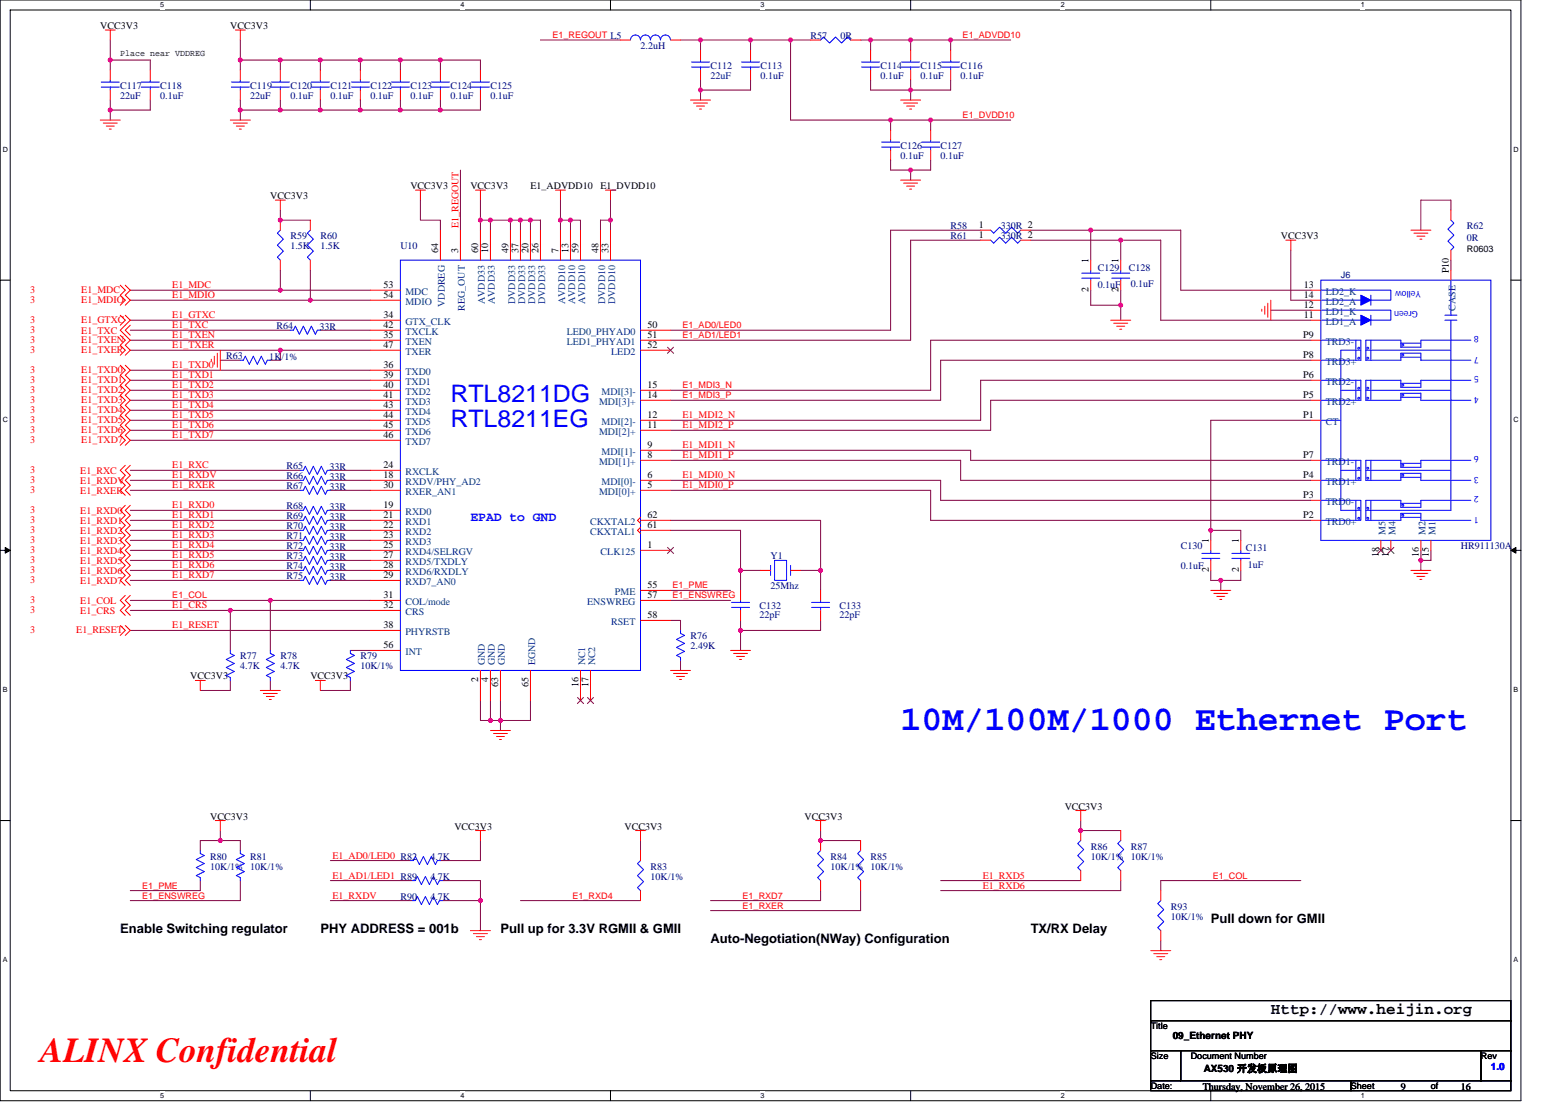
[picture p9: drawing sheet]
<svg xmlns="http://www.w3.org/2000/svg" width="297mm" height="210mm" viewBox="0 0 297 210" stroke-linecap="round" stroke-linejoin="round" font-family="sans-serif">
<path d="M0 0h289.6v209.5h-289.6zM1.9 1.9h285.8v205.7h-285.8z" fill="none" stroke="#000" stroke-width=".19"/>
<g fill="#fff">
<path d="M30.5 .2h.8v1.5h-.8z"/>
<path d="M30.5 207.8h.8v1.6h-.8z"/>
</g>
<path d="M59.1 0v1.9M59.1 207.6v1.9" fill="none" stroke="#000" stroke-width=".19"/>
<g fill="#fff">
<path d="M87.7 .2h.7v1.5h-.7z"/>
<path d="M87.7 207.8h.7v1.6h-.7z"/>
</g>
<path d="M116.2 0v1.9M116.2 207.6v1.9" fill="none" stroke="#000" stroke-width=".19"/>
<g fill="#fff">
<path d="M144.8 .2h.8v1.5h-.8z"/>
<path d="M144.8 207.8h.8v1.6h-.8z"/>
</g>
<path d="M173.4 0v1.9M173.4 207.6v1.9" fill="none" stroke="#000" stroke-width=".19"/>
<g fill="#fff">
<path d="M202 .2h.7v1.5h-.7z"/>
<path d="M202 207.8h.7v1.6h-.7z"/>
</g>
<path d="M230.5 0v1.9M230.5 207.6v1.9" fill="none" stroke="#000" stroke-width=".19"/>
<g fill="#fff">
<path d="M259.1 .2h.8v1.5h-.8z"/>
<path d="M259.1 207.8h.8v1.6h-.8z"/>
<path d="M.5 27.6h1v1.5h-1z"/>
<path d="M288.2 27.6h1v1.5h-1z"/>
<path d="M.5 79.1h1v1.5h-1z"/>
<path d="M288.2 79.1h1v1.5h-1z"/>
</g>
<path d="M0 53.3h1.9M287.7 53.3h1.9" fill="none" stroke="#000" stroke-width=".19"/>
<g fill="#fff">
<path d="M.5 130.5h.9v1.5h-.9z"/>
<path d="M288.2 130.5h.9v1.5h-.9z"/>
</g>
<path d="M0 104.8h1.9M287.7 104.8h1.9" fill="none" stroke="#000" stroke-width=".19"/>
<path d="M1 104.2l.9 .6-.9 .5zM287.7 104.8l.9-.6v1.1z" fill="#000" stroke="#000" stroke-width=".19"/>
<g fill="#fff">
<path d="M.5 181.9h.9v1.6h-.9z"/>
<path d="M288.2 181.9h.9v1.6h-.9z"/>
</g>
<path d="M0 156.2h1.9M287.7 156.2h1.9M219.1 190.5h68.6v3.8h-68.6zM219.1 194.3h68.6v5.7h-68.6zM219.1 200h5.7v5.7h-5.7zM219.1 205.7h38.1v1.9h-38.1zM224.8 200h57.2v5.7h-57.2zM257.2 205.7h30.5v1.9h-30.5zM282 200h5.7v5.7h-5.7z" fill="none" stroke="#000" stroke-width=".19"/>
<g fill="none" stroke="#800040" stroke-width=".19">
<path d="M21 11.4h7.6v1.9M21 19.1v1.9M21 7.6v3.8M21 11.4v1.9M28.6 19.1v1.9h-7.6M45.8 7.6v3.8M45.8 11.4v1.9M45.8 19.1v1.9M45.8 11.4h7.6M53.4 11.4h7.6M53.4 11.4v1.9M53.4 19.1v1.9"/>
<path d="M61 19.1v1.9M61 11.4v1.9M61 11.4h7.6M68.6 11.4v1.9M68.6 19.1v1.9M68.6 11.4h7.6M76.2 11.4h7.7M76.2 11.4v1.9M76.2 19.1v1.9M83.9 19v2M83.9 11.4v1.9M83.9 11.4h7.6v1.9"/>
<path d="M91.5 19.1v1.9h-7.6M102.9 7.6h15.2M129.6 7.6h3.8M133.4 7.6h9.5M133.4 15.2v1.9M133.4 7.6v1.9M133.4 17.1v2M142.9 15.2v1.9h-9.5M142.9 7.6v1.9M142.9 7.6h7.6M150.5 7.6v15.3h19.1M150.5 7.6h3.8"/>
<path d="M163.9 7.6h1.9M165.8 7.6v1.9M165.8 7.6h7.6M165.8 15.2v1.9h7.6M173.4 7.6h7.6M173.4 15.2v1.9M173.4 7.6v1.9M173.4 17.1v1.9M181 15.2v1.9h-7.6M181 7.6v1.9M181 7.6h11.4M21 21v1.9"/>
<path d="M45.8 21v1.9M45.8 21h7.6M53.4 21h7.6M61 21h7.6M68.6 21h7.6M76.2 21h7.7M80 38.1v3.8h3.9v1.9M87.7 32.4v11.4M91.5 38.1v3.8h1.9M106.7 38.1v3.8M116.2 38.1v3.8M169.6 22.9h7.6"/>
<path d="M169.6 22.9v1.9M169.6 30.5v1.9h3.8M173.4 32.4v1.9M177.2 22.9v1.9M177.2 22.9h15.2M177.2 30.5v1.9h-3.8M24.8 57.1h34.3M24.8 55.2h28.6M53.4 55.2h17.1M53.4 51.4v3.8M53.4 40v1.9h5.7M59.1 57.1h11.4"/>
<path d="M59.1 51.4v5.7M91.5 41.9v1.9M93.4 41.9h3.8v1.9M93.4 41.9v1.9M97.2 41.9h1.9v1.9M99.1 41.9h3.8v1.9M101 41.9v1.9M106.7 41.9v1.9M106.7 41.9h1.9v1.9M108.6 41.9h1.9v1.9M116.2 41.9v1.9M116.2 41.9h-1.9v1.9"/>
<path d="M186.7 45.7h-13.3v19.1h-45.7M186.7 43.8h-17.1v19.1h-41.9M196.3 45.7h17.1M196.3 43.8h11.4M207.7 43.8h17.1v11.4h24.8M207.7 55.2v2.9h5.7M207.7 43.8v5.7M213.4 55.2v2.9M213.4 45.7v3.8M213.4 45.7h7.6v15.3h28.6M213.4 58.1v2.9M242 59.1h7.6"/>
<path d="M245.8 47.6v9.5h3.8M276.3 40v-1.9h-5.8v5.7M276.3 49.5v1.9M24.8 61h45.7M24.8 64.8h45.7M24.8 70.5h45.7M24.8 72.4h45.7M24.8 76.2h45.7M24.8 74.3h45.7M24.8 78.1h45.7M24.8 62.9h30.5M24.8 66.7h28.6v1.9h-1.9"/>
<path d="M41.9 68.6h3.9M53.4 66.7h17.1M61 62.9h9.5M249.6 64.8h-72.4v9.5h-49.5M249.6 68.6h-70.5v7.6h-51.4M249.6 72.4h-62.9v7.6h-59M249.6 76.2h-61v5.7h-60.9M24.8 99.1h32.4M24.8 97.2h32.4M24.8 91.4h32.4M24.8 89.5h32.4M24.8 93.3h32.4"/>
<path d="M24.8 80h45.7M24.8 83.8h45.7M24.8 81.9h45.7M62.9 99.1h7.6M62.9 97.2h7.6M62.9 89.5h7.6M62.9 91.4h7.6M62.9 93.3h7.6M127.7 93.3h49.5v5.8h72.4M127.7 87.6h55.2v3.8h66.7M127.7 91.4h51.4v3.8h70.5M127.7 99.1h28.5v9.5"/>
<path d="M127.7 85.7h57.1v1.9h64.8M249.6 80h-19.1v21M24.8 102.9h32.4M24.8 101h32.4M24.8 106.7h32.4M24.8 110.5h32.4M24.8 108.6h32.4M24.8 104.8h32.4M24.8 114.3h26.7v9.5M24.8 116.2h19.1v7.6M43.9 116.2h26.6M51.5 114.3h19"/>
<path d="M62.9 102.9h7.6M62.9 101h7.6M62.9 110.5h7.6M62.9 108.6h7.6M62.9 106.7h7.6M62.9 104.8h7.6M127.7 101h13.3v7.6M127.7 114.3h11.4M127.7 112.4h11.4M127.7 118.1h1.9v1.9M141 108.6v3.8M141 118.1v1.9"/>
<path d="M141 108.6h3.8M152.4 108.6h3.8M156.2 108.6v3.8M156.2 118.1v1.9h-15.2M230.5 101v1.9M230.5 108.6v1.9h1.9M230.5 101h5.8v1.9M232.4 110.5v1.9M236.3 108.6v1.9h-3.9M270.5 106.7v1.9M270.5 104.8v1.9M272.5 104.8v1.9h-2"/>
<path d="M24.8 120h45.7M43.9 129.5v1.9h-5.8M51.5 129.5v1.9M66.7 129.5v1.9h-5.7M66.7 123.8h3.8M91.5 133.3v3.9h1.9M93.4 133.3v3.9M95.3 133.3v5.8M101 133.3v3.9h-7.6M129.6 125.7v1.9M141 120v3.8M41.9 158.1v1.9"/>
<path d="M156.2 158.1v1.9h7.7M205.8 156.2v1.9h7.6M38.1 167.6v1.9h-13.3M41.9 160h3.9v1.9M41.9 160h-3.8v1.9M45.8 167.6v3.8h-21M62.9 163.8h15.2M62.9 167.6h15.6M62.9 171.4h15.6M84.2 167.6h7.3v3.8M84.2 171.4h7.3M91.5 171.5v5.7"/>
<path d="M91.5 160v3.8h-7.6M99.1 171.4h22.9M122 160v1.9M156.2 169.5v1.9h-20.9M163.9 169.5v3.9h-28.6M179.1 167.6h26.7M213.4 167.6v1.9h-34.3M221 179.1v1.9M247.7 167.6h-26.7v1.9"/>
</g>
<g fill="#f0f" stroke="#f0f" stroke-width=".19">
<circle cx="53.4" cy="55.2" r=".38"/>
<circle cx="59.1" cy="57.1" r=".38"/>
<circle cx="53.4" cy="41.9" r=".38"/>
<circle cx="53.4" cy="66.7" r=".38"/>
<circle cx="91.5" cy="171.4" r=".38"/>
<circle cx="51.5" cy="114.3" r=".38"/>
<circle cx="43.8" cy="116.2" r=".38"/>
<circle cx="156.2" cy="108.6" r=".38"/>
<circle cx="141" cy="108.6" r=".38"/>
<circle cx="141" cy="120" r=".38"/>
<circle cx="41.9" cy="160" r=".38"/>
<circle cx="232.4" cy="110.5" r=".38"/>
<circle cx="207.7" cy="43.8" r=".38"/>
<circle cx="213.4" cy="58.1" r=".38"/>
<circle cx="213.4" cy="45.7" r=".38"/>
<circle cx="270.5" cy="106.7" r=".38"/>
<circle cx="230.5" cy="101" r=".38"/>
<circle cx="156.2" cy="160" r=".38"/>
<circle cx="205.8" cy="158.1" r=".38"/>
<circle cx="142.9" cy="7.6" r=".38"/>
<circle cx="133.4" cy="7.6" r=".38"/>
<circle cx="177.2" cy="22.8" r=".38"/>
<circle cx="150.5" cy="7.6" r=".38"/>
<circle cx="133.4" cy="17.1" r=".38"/>
<circle cx="173.4" cy="32.4" r=".38"/>
<circle cx="169.6" cy="22.8" r=".38"/>
<circle cx="173.4" cy="7.6" r=".38"/>
<circle cx="181" cy="7.6" r=".38"/>
<circle cx="165.8" cy="7.6" r=".38"/>
<circle cx="173.4" cy="17.1" r=".38"/>
<circle cx="68.6" cy="11.4" r=".38"/>
<circle cx="68.6" cy="20.9" r=".38"/>
<circle cx="61" cy="20.9" r=".38"/>
<circle cx="21" cy="20.9" r=".38"/>
<circle cx="53.4" cy="20.9" r=".38"/>
<circle cx="45.7" cy="20.9" r=".38"/>
<circle cx="53.4" cy="11.4" r=".38"/>
<circle cx="45.7" cy="11.4" r=".38"/>
<circle cx="21" cy="11.4" r=".38"/>
<circle cx="83.8" cy="20.9" r=".38"/>
<circle cx="76.2" cy="20.9" r=".38"/>
<circle cx="83.8" cy="11.4" r=".38"/>
<circle cx="91.5" cy="41.9" r=".38"/>
<circle cx="93.4" cy="41.9" r=".38"/>
<circle cx="99.1" cy="41.9" r=".38"/>
<circle cx="97.2" cy="41.9" r=".38"/>
<circle cx="101" cy="41.9" r=".38"/>
<circle cx="106.7" cy="41.9" r=".38"/>
<circle cx="108.6" cy="41.9" r=".38"/>
<circle cx="116.2" cy="41.9" r=".38"/>
<circle cx="76.2" cy="11.4" r=".38"/>
<circle cx="61" cy="11.4" r=".38"/>
<circle cx="93.4" cy="137.1" r=".38"/>
<circle cx="95.3" cy="137.1" r=".38"/>
</g>
<g fill="none" stroke="#f00" stroke-width=".19">
<path d="M20 5.7h1.9M21 5.7v1.9M21 13.3v1.9M21 17.1v2M28.6 13.3v1.9M28.6 17.1v2M44.8 5.7h1.9M45.8 5.7v1.9M45.8 13.3v1.9M45.8 17.1v2M53.4 13.3v1.9M53.4 17.1v2"/>
<path d="M61 13.3v1.9M61 17.1v2M68.6 13.3v1.9M68.6 17.1v2M76.2 13.3v1.9M76.2 17.1v2M83.9 13.3v1.9M83.9 17.1v2M91.5 13.3v1.9M91.5 17.1v2M118.1 7.6h2M127.7 7.6h1.9"/>
<path d="M131.5 19h3.8M132.1 19.6h2.6M133.4 9.5v1.9M133.4 13.3v1.9M142.9 9.5v1.9M142.9 13.3v1.9M154.3 7.6h1.9M162 7.6h1.9M165.8 9.5v1.9M165.8 13.3v1.9M171.5 19h3.8M172.1 19.6h2.6"/>
<path d="M173.4 9.5v1.9M173.4 13.3v1.9M181 9.5v1.9M181 13.3v1.9M19.1 22.9h3.8M19.7 23.4h2.6M20.2 24h1.6M20.8 24.6h.4M43.9 22.9h3.8M44.4 23.4h2.7M45 24h1.5M45.6 24.6h.3"/>
<path d="M52.4 38.1h1.9M53.4 38.1v1.9M79.1 36.2h1.9M80 36.2v1.9M90.5 36.2h1.9M91.5 36.2v1.9M105.8 36.2h1.9M106.7 36.2v1.9M115.3 36.2h1.9M116.2 36.2v1.9M132.6 20.2h1.6M133.2 20.8h.4"/>
<path d="M169.6 24.8v1.9M169.6 28.6v1.9M171.5 34.3h3.8M172.1 34.9h2.6M172.6 20.2h1.6M172.6 35.4h1.6M173.2 20.8h.4M173.2 36h.4M177.2 24.8v1.9M177.2 28.6v1.9M22.9 54.3l1 .9-1 1 1 .9-1 1M23.9 54.3l.9 .9-.9 1 .9 .9-.9 1"/>
<path d="M53.4 49.5v1.9M53.4 41.9v1.9M59.1 49.5v1.9M59.1 41.9v1.9M70.5 55.2h5.7M70.5 57.1h5.7M83.9 43.8v5.7M87.7 43.8v5.7M91.5 43.8v5.7M93.4 43.8v5.7M97.2 43.8v5.7M99.1 43.8v5.7"/>
<path d="M101 43.8v5.7M102.9 43.8v5.7M106.7 43.8v5.7M108.6 43.8v5.7M110.5 43.8v5.7M114.3 43.8v5.7M116.2 43.8v5.7M186.7 43.8h1.9M186.7 45.7h1.9M194.3 43.8h2M194.3 45.7h2M207.7 49.5v1.9"/>
<path d="M207.7 53.3v1.9M213.4 49.5v1.9M213.4 53.3v1.9M240.3 58.9v.3M240.8 58.3v1.5M241.4 57.7v2.7M242 57.1v3.9M244.8 45.7h1.9M245.8 45.7v1.9M249.6 59.1h1.9M249.6 57.1h1.9M249.6 55.2h1.9"/>
<path d="M268.6 43.8h3.9M269.2 44.4h2.7M269.8 45h1.5M270.4 45.5h.3M276.3 51.4v1.9M276.3 40v1.9M276.3 47.6v1.9M22.9 60l1 1-1 .9M22.9 63.8l1 1-1 .9 1 1-1 .9M22.9 69.5l1 1-1 .9 1 1-1 .9 1 1-1 .9 1 1-1 1 1 .9-1 1 1 .9-1 1 1 .9-1 1 1 .9-1 1M23.9 60l.9 1-1.9 1.9 1.9 1.9-.9 .9 .9 1-.9 .9M23.9 69.5l.9 1-.9 .9 .9 1-.9 .9 .9 1-.9 .9 .9 1-.9 1 .9 .9-.9 1 .9 .9-.9 1 .9 .9-.9 1 .9 .9-.9 1"/>
<path d="M24.8 61.9l-.9 1 .9 .9M40.2 68.4v.4M40.8 67.8v1.5M41.4 67.2v2.7M41.9 66.7v3.8M45.8 68.6h.1M51.5 68.6h.1M55.3 62.9h.1M61 62.9h.1M70.5 61h5.7M70.5 64.8h5.7M70.5 70.5h5.7"/>
<path d="M70.5 72.4h5.7M70.5 74.3h5.7M70.5 76.2h5.7M70.5 62.9h5.7M70.5 78.1h5.7M70.5 66.7h5.7M122 76.2h5.7M122 74.3h5.7M122 62.9h5.7M122 64.8h5.7M122 66.7h5.7M211.5 61h3.8"/>
<path d="M212.1 61.5h2.6M212.6 62.1h1.6M213.2 62.7h.4M249.6 76.2h1.9M249.6 72.4h1.9M249.6 68.6h1.9M249.6 64.8h1.9M249.6 61h1.9M23.9 88.6l-1 .9 1 1-1 .9 1 1-1 .9 1 1M23.9 96.2l-1 1 1 .9-1 1 1 .9-1 1 1 .9-1 1 1 .9-1 1 1 .9-1 1 1 .9-1 1 1 .9-1 1 1 .9M24.8 88.6l-.9 .9 .9 1-.9 .9 .9 1-.9 .9 .9 1M24.8 96.2l-.9 1 .9 .9-.9 1 .9 .9-.9 1 .9 .9-.9 1 .9 .9-.9 1 .9 .9-.9 1 .9 .9-.9 1 .9 .9-.9 1 .9 .9"/>
<path d="M57.2 93.3h.1M57.2 89.5h.1M57.2 91.4h.1M57.2 99.1h.1M57.2 97.2h.1M62.9 93.3h.1M62.9 89.5h.1M62.9 91.4h.1M62.9 99.1h.1M62.9 97.2h.1M70.5 91.4h5.7M70.5 97.2h5.7"/>
<path d="M70.5 99.1h5.7M70.5 89.5h5.7M70.5 93.3h5.7M70.5 80h5.7M70.5 81.9h5.7M70.5 83.8h5.7M122 93.3h5.7M122 91.4h5.7M122 87.6h5.7M122 85.7h5.7M122 81.9h5.7M122 80h5.7"/>
<path d="M122 98.5l-.6 .6 .6 .5M122 99.1h5.7M249.6 99.1h1.9M249.6 95.2h1.9M249.6 91.4h1.9M249.6 87.6h1.9M249.6 80h1.9M22.9 119.1l1 .9-1 1M23.9 119.1l.9 .9-.9 1M23.9 113.3l-1 1 1 1-1 .9 1 1M24.8 113.3l-.9 1 .9 1-.9 .9 .9 1M57.2 108.6h.1"/>
<path d="M57.2 106.7h.1M57.2 104.8h.1M57.2 110.5h.1M57.2 102.9h.1M57.2 101h.1M62.9 108.6h.1M62.9 106.7h.1M62.9 104.8h.1M62.9 110.5h.1M62.9 102.9h.1M62.9 101h.1M70.5 101h5.7"/>
<path d="M70.5 102.9h5.7M70.5 104.8h5.7M70.5 106.7h5.7M70.5 108.6h5.7M70.5 110.5h5.7M70.5 114.3h5.7M70.5 116.2h5.7M122 104.8h5.7M122 112.4h5.7M122 100.4l-.6 .6 .6 .5M122 101h5.7M122 114.3h5.7"/>
<path d="M122 118.1h5.7M141 112.4v1.9M141 116.2v1.9M144.8 108.6h1.9M150.5 108.6h1.9M156.2 112.4v1.9M156.2 116.2v1.9M230.5 102.9v1.9M230.5 106.7v1.9M230.5 112.4h3.9M231.1 113h2.7M231.7 113.5h1.5"/>
<path d="M232.3 114.1h.3M236.3 102.9v1.9M236.3 106.7v1.9M262.9 102.9v1.9M264.8 102.9v1.9M268.6 108.6h3.9M269.2 109.2h2.7M269.8 109.7h1.5M270.4 110.3h.3M270.5 102.9v1.9M272.5 102.9v1.9M37.2 129.5h1.9"/>
<path d="M38.1 129.5v1.9M43.9 129.5h.1M43.9 123.8h.1M49.6 131.4h3.8M50.1 132h2.7M50.7 132.6h1.5M51.3 133.2h.4M51.5 129.5h.1M51.5 123.8h.1M60 129.5h2M61 129.5v1.9M66.7 129.5h.1"/>
<path d="M66.7 123.8h.1M70.5 120h5.7M70.5 123.8h5.7M91.5 127.6v5.7M93.4 139.1h3.8M93.4 127.6v5.7M94 139.6h2.6M95.3 127.6v5.7M101 127.6v5.7M110.5 127.6v5.7M112.4 127.6v5.7M127.7 127.6h3.8"/>
<path d="M128.2 128.2h2.7M128.8 128.8h1.5M129.4 129.3h.4M129.6 125.7h.1M129.6 120h.1M139.1 123.8h3.8M139.7 124.4h2.6M140.2 125h1.6M140.8 125.5h.4M41 156.2h1.9M41.9 156.2v1.9M90.5 158.1h1.9"/>
<path d="M91.5 158.1v1.9M94.5 140.2h1.6M95.1 140.8h.4M121 158.1h1.9M122 158.1v1.9M155.3 156.2h1.9M156.2 156.2v1.9M204.8 154.3h1.9M205.8 154.3v1.9M205.8 158.1v1.9M213.4 158.1v1.9M38.1 167.6h.1"/>
<path d="M38.1 161.9h.1M45.8 167.6h.1M45.8 161.9h.1M78.1 163.8h.1M78.5 171.4h.1M78.5 167.6h.1M83.9 163.8h.1M84.2 171.4h.1M84.2 167.6h.1M89.6 177.2h3.8M90.1 177.7h2.7M90.7 178.3h1.5"/>
<path d="M91.3 178.9h.4M122 169.5v2M122 161.9v1.9M156.2 167.6v1.9M156.2 160v1.9M163.9 167.6v1.9M163.9 160v1.9M205.8 165.7v1.9M213.4 165.7v1.9M221 177.2v1.9M221 169.5v1.9M219.1 181h3.8"/>
<path d="M219.7 181.5h2.7M220.3 182.1h1.5M220.8 182.7h.4"/>
</g>
<g fill="none" stroke="#00f" stroke-width=".19">
<path d="M19.3 16.6h3.4M19.3 15.6h3.4M21 15.2v.4M21 16.6v.5M26.9 16.6h3.4M26.9 15.6h3.4M28.6 15.2v.4M28.6 16.6v.5M44 16.6h3.5M44 15.6h3.5M45.8 15.2v.4M45.8 16.6v.5"/>
<path d="M51.7 16.6h3.4M51.7 15.6h3.4M53.4 15.2v.4M53.4 16.6v.5M59.3 16.6h3.4M59.3 15.6h3.4M61 15.2v.4M61 16.6v.5M66.9 16.6h3.4M66.9 15.6h3.4M68.6 15.2v.4M68.6 16.6v.5"/>
<path d="M74.5 16.6h3.5M74.5 15.6h3.5M76.2 15.2v.4M76.2 16.6v.5M82.1 16.6h3.5M82.1 15.6h3.5M83.9 15.2v.4M83.9 16.6v.5M89.8 16.6h3.4M89.8 15.6h3.4M91.5 15.2v.4M91.5 16.6v.5"/>
<path d="M127.7 7.6a.95 .95 0 0 0-1-.9 .95 .95 0 0 0-1 .9 .95 .95 0 0 0-.9-.9 .95 .95 0 0 0-1 .9 .95 .95 0 0 0-.9-.9 .95 .95 0 0 0-1 .9 .94 .94 0 0 0-.9-.9 .94 .94 0 0 0-.9 .9M131.7 12.8h3.4M131.7 11.8h3.4M133.4 11.4v.4M133.4 12.8v.5M141.2 12.8h3.4M141.2 11.8h3.4M142.9 11.4v.4M142.9 12.8v.5M156.2 7.6l.6-.6 1.2 1.2 1.1-1.2 1.1 1.2 1.2-1.2 .6 .6M164.1 12.8h3.4M164.1 11.8h3.4"/>
<path d="M165.8 11.4v.4M165.8 12.8v.5M171.7 12.8h3.4M171.7 11.8h3.4M173.4 11.4v.4M173.4 12.8v.5M179.3 12.8h3.4M179.3 11.8h3.4M181 11.4v.4M181 12.8v.5M167.9 28h3.4M167.9 27.1h3.4"/>
<path d="M169.6 26.7v.4M169.6 28v.6M175.5 28h3.4M175.5 27.1h3.4M177.2 26.7v.4M177.2 28v.6M53.4 43.8l-.6 .6 1.2 1.1-1.2 1.2 1.2 1.1-1.2 1.2 .6 .5M59.1 43.8l-.6 .6 1.2 1.1-1.2 1.2 1.2 1.1-1.2 1.2 .6 .5M76.2 49.5h45.8v78.1h-45.8zM188.6 45.7l.6 .6 1.1-1.2 1.2 1.2 1.1-1.2 1.2 1.2 .5-.6M194.3 43.8l-.5 .6-1.2-1.2-1.1 1.2-1.2-1.2-1.1 1.2-.6-.6M206 52h3.4"/>
<path d="M206 53h3.4M207.7 51.4v.6M207.7 53v.3M211.7 52h3.4M211.7 53h3.4M213.4 51.4v.6M213.4 53v.3M251.5 59.1h13.3v1.9h-13.3M251.5 55.2h13.3v1.9h-13.3M251.5 53.3h32.4v49.6h-32.4zM261 56.2v1.9M276.3 53.3v6.7"/>
<path d="M276.3 41.9l.5 .6-1.1 1.1 1.1 1.2-1.1 1.1 1.1 1.2-.5 .5M45.8 68.6h.5l.4-.8 .8 1.5 .7-1.5 .8 1.5 .8-1.5 .7 1.5 .4-.7h.6M55.3 62.9h.6l.3-.8 .8 1.5 .8-1.5 .7 1.5 .8-1.5 .7 1.5 .4-.7h.6M251.5 72.4h7.6v3.8h-7.6M251.5 64.8h7.6v3.8h-7.6M255.3 74.3h3.8M258.2 72.4v3.8M258.2 64.8v3.8M258.6 75.7h.3v.2h-.3zM258.6 73.8h.3v.2h-.3zM258.6 68.1h.3v.2h-.3zM258.6 66.1h.3v.3h-.3z"/>
<path d="M259.1 66.7h-3.8v30.5h3.8M260.1 74.3h16.2M260.1 66.7h16.2M260.3 73.8h.3v.2h-.3zM260.3 75.7h.3v.2h-.3zM260.3 66.1h.3v.3h-.3zM260.3 68.1h.3v.2h-.3zM261 72.4v3.8M261 64.8v3.8M261 60v1.9M266.7 75.6h3.8M266.7 73h3.8"/>
<path d="M266.7 68h3.8M266.7 65.3h3.8M267 73.2h.2v.3h-.2zM267 75.1h.2v.3h-.2zM267 65.6h.2v.2h-.2zM267 67.5h.2v.2h-.2zM275.1 60h2.3M275.1 61h2.3M276.3 61v36.2h-16.2M280.1 72.4h-9.6v1.3h-3.8v-1.3h-6.6v3.8h6.6v-1.3h3.8v1.3h9.6M280.1 64.8h-9.6v1.3h-3.8v-1.3h-6.6v3.8h6.6v-1.4h3.8v1.4h9.6M57.2 93.3h.6l.3-.7 .8 1.5 .8-1.5 .7 1.5 .8-1.5 .8 1.5 .3-.8h.6"/>
<path d="M57.2 89.5h.6l.3-.7 .8 1.5 .8-1.5 .7 1.5 .8-1.5 .8 1.5 .3-.8h.6M57.2 91.4h.6l.3-.7 .8 1.5 .8-1.5 .7 1.5 .8-1.5 .8 1.5 .3-.8h.6M57.2 99.1h.6l.3-.8 .8 1.5 .8-1.5 .7 1.5 .8-1.5 .8 1.5 .3-.7h.6M57.2 97.2h.6l.3-.8 .8 1.5 .8-1.5 .7 1.5 .8-1.5 .8 1.5 .3-.7h.6M251.5 95.2h7.6v3.9h-7.6M251.5 80h3.8M251.5 87.6h7.6v3.8h-7.6M255.3 89.5h3.8M258.2 87.6v3.8M258.2 95.2v3.9M258.6 98.5h.3v.3h-.3zM258.6 96.6h.3v.3h-.3z"/>
<path d="M258.6 90.9h.3v.3h-.3zM258.6 89h.3v.3h-.3zM260.1 89.5h16.2M260.3 89h.3v.3h-.3zM260.3 98.5h.3v.3h-.3zM260.3 96.6h.3v.3h-.3zM260.3 90.9h.3v.3h-.3zM261 87.6v3.8M261 95.2v3.9M266.7 90.9h3.8M266.7 88.2h3.8M266.7 98.5h3.8"/>
<path d="M266.7 95.8h3.8M267 98h.2v.2h-.2zM267 96.1h.2v.2h-.2zM267 88.4h.2v.3h-.2zM267 90.3h.2v.3h-.2zM280.1 87.6h-9.6v1.4h-3.8v-1.4h-6.6v3.8h6.6v-1.3h3.8v1.3h9.6M280.1 95.2h-9.6v1.4h-3.8v-1.4h-6.6v3.9h6.6v-1.4h3.8v1.4h9.6M57.2 108.6h.6l.3-.8 .8 1.5 .8-1.5 .7 1.5 .8-1.5 .8 1.5 .3-.7h.6M57.2 106.7h.6l.3-.8 .8 1.5 .8-1.5 .7 1.5 .8-1.5 .8 1.5 .3-.7h.6M57.2 104.8h.6l.3-.8 .8 1.5 .8-1.5 .7 1.5 .8-1.5 .8 1.5 .3-.7h.6M57.2 110.5h.6l.3-.8 .8 1.6 .8-1.6 .7 1.6 .8-1.6 .8 1.6 .3-.8h.6M57.2 102.9h.6l.3-.8 .8 1.5 .8-1.5 .7 1.5 .8-1.5 .8 1.5 .3-.7h.6"/>
<path d="M57.2 101h.6l.3-.8 .8 1.5 .8-1.5 .7 1.5 .8-1.5 .8 1.5 .3-.7h.6M139.3 115.6h3.4M139.3 114.7h3.4M141 114.3v.4M141 115.6v.6M146.7 107.6v1.9M147.5 106.7h2.3v3.8h-2.3zM150.5 107.6v1.9M154.5 115.6h3.5M154.5 114.7h3.5M156.2 114.3v.4M156.2 115.6v.6"/>
<path d="M228.8 105.3h3.5M228.8 106.3h3.5M230.5 104.8v.5M230.5 106.3v.4M234.5 105.3h3.5M234.5 106.3h3.5M236.3 104.8v.5M236.3 106.3v.4M43.9 123.8v.6l.7 .4-1.5 .7 1.5 .8-1.5 .8 1.5 .7-1.5 .8 .8 .4v.5M51.5 123.8v.6l.7 .4-1.5 .7 1.5 .8-1.5 .8 1.5 .7-1.5 .8 .8 .4v.5M66.7 123.8v.6l.8 .4-1.5 .7 1.5 .8-1.5 .8 1.5 .7-1.5 .8 .7 .4v.5M129.6 120v.6l.7 .4-1.5 .7 1.5 .8-1.5 .8 1.5 .7-1.5 .8 .8 .4v.5"/>
<path d="M38.1 161.9v.6l.8 .4-1.5 .7 1.5 .8-1.5 .8 1.5 .7-1.5 .8 .7 .4v.5M45.8 161.9v.6l.7 .4-1.5 .7 1.5 .8-1.5 .8 1.5 .7-1.5 .8 .8 .4v.5M78.1 163.8h.6l.4-.7 .8 1.5 .7-1.5 .8 1.5 .7-1.5 .8 1.5 .4-.8h.6M78.5 171.4h.6l.4-.7 .7 1.5 .8-1.5 .8 1.5 .7-1.5 .8 1.5 .4-.7 .5-.1M78.5 167.6h.6l.4-.7 .7 1.5 .8-1.5 .8 1.5 .7-1.5 .8 1.5 .4-.8h.5M122 163.8l-.6 .6 1.1 1.1-1.1 1.2 1.1 1.1-1.1 1.2 .6 .5M156.2 161.9l-.5 .6 1.1 1.1-1.1 1.2 1.1 1.1-1.1 1.2 .5 .5M163.9 161.9l-.6 .6 1.1 1.1-1.1 1.2 1.1 1.1-1.1 1.2 .6 .5M205.8 160l-.6 .6 1.2 1.1-1.2 1.2 1.2 1.1-1.2 1.2 .6 .5M213.4 160l-.6 .6 1.2 1.1-1.2 1.2 1.2 1.1-1.2 1.2 .6 .5M221 171.5l-.6 .5 1.2 1.2-1.2 1.1 1.2 1.2-1.2 1.1 .6 .6"/>
</g>
<g fill="#00f" stroke="#00f" stroke-width=".19">
<path d="M259.1 60l1.9 1-1.9 .9z" fill-rule="evenodd"/>
<path d="M259.1 56.2l1.9 .9-1.9 1z" fill-rule="evenodd"/>
</g>
<path d="M127.1 66.1l1.2 1.2M128.2 66.1l-1.1 1.2M127.1 104.2l1.2 1.2M128.2 104.2l-1.1 1.2M262.4 104.2l1.1 1.2M263.5 104.2l-1.2 1.2M264.3 104.2l1.1 1.2M265.4 104.2l-1.2 1.2M110 132.8l1.1 1.1M111.1 132.8l-1.2 1.1M111.9 132.8l1.1 1.1M113 132.8l-1.2 1.1" fill="none" stroke="#804000" stroke-width=".19"/>
<text font-size="6.7" fill="#00f" x="171.5" y="138.9">10M/100M/1000 Ethernet Port</text>
<text font-size="6.7" fill="#f00" x="7.7" y="202.2">ALINX Confidential</text>
<g font-size="4.6" fill="#00f">
<text x="85.8" y="76.5">RTL8211DG</text>
<text x="85.8" y="81.2">RTL8211EG</text>
</g>
<text font-size="3" x="242" y="193.1">Http://www.heijin.org</text>
<text font-size="2.5" fill="#00f" x="89.6" y="99.3">EPAD to GND</text>
<g font-size="2.5">
<text x="22.9" y="177.5">Enable Switching regulator</text>
<text x="61" y="177.5">PHY ADDRESS = 001b</text>
<text x="95.3" y="177.5">Pull up for 3.3V RGMII &amp; GMII</text>
<text x="135.3" y="179.5">Auto-Negotiation(NWay) Configuration</text>
<text x="196.3" y="177.5">TX/RX Delay</text>
<text x="230.5" y="175.6">Pull down for GMII</text>
</g>
<g font-size="1.9">
<text x="19.1" y="5.5">VCC3V3</text>
<text x="43.9" y="5.5">VCC3V3</text>
<text x="51.5" y="37.9">VCC3V3</text>
<text x="78.1" y="36">VCC3V3</text>
<text x="89.6" y="36">VCC3V3</text>
<text x="101" y="36">E1_ADVDD10</text>
<text x="114.3" y="36">E1_DVDD10</text>
<text x="186.3" y="43.4">1</text>
<text x="186.3" y="45.3">1</text>
<text x="243.9" y="45.5">VCC3V3</text>
<text x="83.5" y="48.2" transform="rotate(-90 83.5 48.2)">64</text>
<text x="87.3" y="48.2" transform="rotate(-90 87.3 48.2)">3</text>
<text x="91.1" y="48.2" transform="rotate(-90 91.1 48.2)">60</text>
<text x="93" y="48.2" transform="rotate(-90 93 48.2)">10</text>
<text x="96.8" y="48.2" transform="rotate(-90 96.8 48.2)">49</text>
<text x="98.7" y="48.2" transform="rotate(-90 98.7 48.2)">37</text>
<text x="100.6" y="48.2" transform="rotate(-90 100.6 48.2)">20</text>
<text x="102.5" y="48.2" transform="rotate(-90 102.5 48.2)">26</text>
<text x="106.3" y="48.2" transform="rotate(-90 106.3 48.2)">7</text>
<text x="108.2" y="48.2" transform="rotate(-90 108.2 48.2)">13</text>
<text x="110.1" y="48.2" transform="rotate(-90 110.1 48.2)">59</text>
<text x="113.9" y="48.2" transform="rotate(-90 113.9 48.2)">48</text>
<text x="115.8" y="48.2" transform="rotate(-90 115.8 48.2)">33</text>
<text x="207.3" y="50.1" transform="rotate(-90 207.3 50.1)">1</text>
<text x="213" y="50.1" transform="rotate(-90 213 50.1)">1</text>
<text x="275.9" y="52" transform="rotate(-90 275.9 52)">P10</text>
<text x="73" y="54.8">53</text>
<text x="73" y="56.7">54</text>
<text x="207.3" y="55.6" transform="rotate(-90 207.3 55.6)">2</text>
<text x="213" y="55.6" transform="rotate(-90 213 55.6)">2</text>
<text x="248.3" y="58.7">12</text>
<text x="248.3" y="56.7">14</text>
<text x="248.3" y="54.8">13</text>
<text x="73" y="60.6">34</text>
<text x="73" y="64.4">35</text>
<text x="73" y="62.5">42</text>
<text x="123.3" y="62.5">50</text>
<text x="123.3" y="64.4">51</text>
<text x="248.2" y="64.4">P9</text>
<text x="248.3" y="60.6">11</text>
<text x="73" y="70.1">36</text>
<text x="73" y="72">39</text>
<text x="73" y="66.3">47</text>
<text x="123.3" y="66.3">52</text>
<text x="248.2" y="72">P6</text>
<text x="248.2" y="68.2">P8</text>
<text x="73" y="73.9">40</text>
<text x="73" y="75.8">41</text>
<text x="73" y="77.7">43</text>
<text x="123.3" y="73.9">15</text>
<text x="123.3" y="75.8">14</text>
<text x="248.2" y="75.8">P5</text>
<text x="73" y="79.6">44</text>
<text x="73" y="81.5">45</text>
<text x="73" y="83.4">46</text>
<text x="123.3" y="79.6">12</text>
<text x="123.3" y="81.5">11</text>
<text x="248.2" y="79.6">P1</text>
<text x="73" y="89.1">24</text>
<text x="123.3" y="85.3">9</text>
<text x="123.3" y="87.2">8</text>
<text x="248.2" y="87.2">P7</text>
<text x="73" y="91">18</text>
<text x="73" y="92.9">30</text>
<text x="123.3" y="91">6</text>
<text x="123.3" y="92.9">5</text>
<text x="248.2" y="94.8">P3</text>
<text x="248.2" y="91">P4</text>
<text x="73" y="96.8">19</text>
<text x="73" y="98.7">21</text>
<text x="73" y="100.6">22</text>
<text x="123.3" y="100.6">61</text>
<text x="123.3" y="98.7">62</text>
<text x="248.2" y="98.7">P2</text>
<text x="73" y="102.5">23</text>
<text x="73" y="104.4">25</text>
<text x="73" y="106.3">27</text>
<text x="123.3" y="104.4">1</text>
<text x="230.1" y="103.4" transform="rotate(-90 230.1 103.4)">1</text>
<text x="235.9" y="103.4" transform="rotate(-90 235.9 103.4)">1</text>
<text x="262.5" y="106.1" transform="rotate(-90 262.5 106.1)">18</text>
<text x="264.4" y="106.1" transform="rotate(-90 264.4 106.1)">17</text>
<text x="270.1" y="106.1" transform="rotate(-90 270.1 106.1)">16</text>
<text x="272.1" y="106.1" transform="rotate(-90 272.1 106.1)">15</text>
<text x="73" y="108.2">28</text>
<text x="73" y="110.1">29</text>
<text x="73" y="113.9">31</text>
<text x="123.3" y="113.9">57</text>
<text x="123.3" y="112">55</text>
<text x="230.1" y="109" transform="rotate(-90 230.1 109)">2</text>
<text x="235.9" y="109" transform="rotate(-90 235.9 109)">2</text>
<text x="73" y="119.6">38</text>
<text x="73" y="115.8">32</text>
<text x="123.3" y="117.7">58</text>
<text x="73" y="123.4">56</text>
<text x="36.2" y="129.3">VCC3V3</text>
<text x="59.1" y="129.3">VCC3V3</text>
<text x="91.1" y="129.9" transform="rotate(-90 91.1 129.9)">2</text>
<text x="93" y="129.9" transform="rotate(-90 93 129.9)">4</text>
<text x="94.9" y="130.9" transform="rotate(-90 94.9 130.9)">63</text>
<text x="100.6" y="130.9" transform="rotate(-90 100.6 130.9)">65</text>
<text x="110.1" y="130.9" transform="rotate(-90 110.1 130.9)">16</text>
<text x="112" y="130.9" transform="rotate(-90 112 130.9)">17</text>
<text x="202.7" y="154.1">VCC3V3</text>
<text x="40" y="156">VCC3V3</text>
<text x="86.5" y="157.9">VCC3V3</text>
<text x="118.9" y="157.9">VCC3V3</text>
<text x="153.2" y="156">VCC3V3</text>
<text x="223.3" y="197.8">09_Ethernet PHY</text>
<text x="229" y="207.5">Thursday, November 26, 2015</text>
<text x="229.2" y="204.1">AX530 开发板原理图</text>
<text x="266.7" y="207.5">9</text>
<text x="278.2" y="207.5">16</text>
</g>
<g font-size="1.9" fill="#000080">
<text x="122" y="9.3">2.2uH</text>
<text x="154.3" y="7.4">R57</text>
<text x="160.1" y="7.4">0R</text>
<text x="22.9" y="17">C117</text>
<text x="30.5" y="17">C118</text>
<text x="47.7" y="17">C119</text>
<text x="55.3" y="17">C120</text>
<text x="62.9" y="17">C121</text>
<text x="70.5" y="17">C122</text>
<text x="78.1" y="17">C123</text>
<text x="85.8" y="17">C124</text>
<text x="93.4" y="17">C125</text>
<text x="135.3" y="13.1">C112</text>
<text x="135.3" y="15">22uF</text>
<text x="144.8" y="13.1">C113</text>
<text x="144.8" y="15">0.1uF</text>
<text x="167.7" y="13.1">C114</text>
<text x="167.7" y="15">0.1uF</text>
<text x="175.3" y="13.1">C115</text>
<text x="175.3" y="15">0.1uF</text>
<text x="182.9" y="13.1">C116</text>
<text x="182.9" y="15">0.1uF</text>
<text x="22.9" y="18.9">22uF</text>
<text x="30.5" y="18.9">0.1uF</text>
<text x="47.7" y="18.9">22uF</text>
<text x="55.3" y="18.9">0.1uF</text>
<text x="62.9" y="18.9">0.1uF</text>
<text x="70.5" y="18.9">0.1uF</text>
<text x="78.1" y="18.9">0.1uF</text>
<text x="85.8" y="18.9">0.1uF</text>
<text x="93.4" y="18.9">0.1uF</text>
<text x="171.5" y="28.4">C126</text>
<text x="179.1" y="28.4">C127</text>
<text x="171.5" y="30.3">0.1uF</text>
<text x="179.1" y="30.3">0.1uF</text>
<text x="55.3" y="45.5">R59</text>
<text x="55.3" y="47.4">1.5K</text>
<text x="61" y="45.5">R60</text>
<text x="61" y="47.4">1.5K</text>
<text x="76.2" y="47.4">U10</text>
<text x="181" y="43.6">R58</text>
<text x="181" y="45.5">R61</text>
<text x="190.5" y="43.6">330R 2</text>
<text x="190.5" y="45.5">330R 2</text>
<text x="279.3" y="43.6">R62</text>
<text x="279.3" y="45.9">0R</text>
<text x="209" y="51.6">C129</text>
<text x="214.9" y="51.6">C128</text>
<text x="209" y="54.9">0.1uF</text>
<text x="215.3" y="54.7">0.1uF</text>
<text x="52.6" y="62.7">R64</text>
<text x="60.8" y="62.9">33R</text>
<text x="43.1" y="68.4">R63</text>
<text x="51.3" y="68.6">1K/1%</text>
<text x="54.5" y="89.3">R65</text>
<text x="62.7" y="89.5">33R</text>
<text x="54.5" y="93.2">R67</text>
<text x="54.5" y="91.2">R66</text>
<text x="62.7" y="93.3">33R</text>
<text x="62.7" y="91.4">33R</text>
<text x="54.5" y="100.8">R70</text>
<text x="54.5" y="98.9">R69</text>
<text x="54.5" y="97">R68</text>
<text x="62.7" y="101">33R</text>
<text x="62.7" y="99.1">33R</text>
<text x="62.7" y="97.2">33R</text>
<text x="54.5" y="106.5">R73</text>
<text x="54.5" y="104.6">R72</text>
<text x="54.5" y="102.7">R71</text>
<text x="62.7" y="106.7">33R</text>
<text x="62.7" y="104.8">33R</text>
<text x="62.7" y="102.9">33R</text>
<text x="146.7" y="106.5">Y1</text>
<text x="224.8" y="104.6">C130</text>
<text x="237.2" y="105">C131</text>
<text x="278.2" y="104.6">HR911130A</text>
<text x="54.5" y="108.4">R74</text>
<text x="54.5" y="110.3">R75</text>
<text x="62.7" y="108.6">33R</text>
<text x="62.7" y="110.5">33R</text>
<text x="146.7" y="112.2">25Mhz</text>
<text x="224.8" y="108.4">0.1uF</text>
<text x="237.6" y="108.2">1uF</text>
<text x="144.6" y="116">C132</text>
<text x="144.6" y="117.7">22pF</text>
<text x="159.9" y="116">C133</text>
<text x="159.9" y="117.7">22pF</text>
<text x="45.8" y="125.5">R77</text>
<text x="53.4" y="125.5">R78</text>
<text x="68.6" y="125.5">R79</text>
<text x="131.5" y="121.7">R76</text>
<text x="131.5" y="123.6">2.49K</text>
<text x="45.8" y="127.4">4.7K</text>
<text x="53.4" y="127.4">4.7K</text>
<text x="68.6" y="127.4">10K/1%</text>
<text x="207.7" y="161.7">R86</text>
<text x="215.3" y="161.7">R87</text>
<text x="40" y="163.6">R80</text>
<text x="40" y="165.5">10K/1% 10K/1%</text>
<text x="47.7" y="163.6">R81</text>
<text x="82" y="163.6">4.7K</text>
<text x="82" y="167.4">4.7K</text>
<text x="123.9" y="165.5">R83</text>
<text x="123.9" y="167.4">10K/1%</text>
<text x="158.2" y="163.6">R84</text>
<text x="158.2" y="165.5">10K/1% 10K/1%</text>
<text x="165.8" y="163.6">R85</text>
<text x="207.7" y="163.6">10K/1% 10K/1%</text>
<text x="76.2" y="171.3">R90</text>
<text x="82" y="171.3">4.7K</text>
<text x="222.9" y="173.2">R93</text>
<text x="222.9" y="175.1">10K/1%</text>
</g>
<g font-size="1.9" fill="#f00">
<text x="87.3" y="43.4" transform="rotate(-90 87.3 43.4)">E1_REGOUT</text>
<text x="5.8" y="55.8">3</text>
<text x="5.8" y="57.7">3</text>
<text x="15.5" y="55.8">E1_MDC</text>
<text x="15.5" y="57.7">E1_MDIO</text>
<text x="32.8" y="54.9">E1_MDC</text>
<text x="32.8" y="56.8">E1_MDIO</text>
<text x="5.8" y="61.5">3</text>
<text x="5.8" y="65.3">3</text>
<text x="5.8" y="63.4">3</text>
<text x="15.5" y="61.5">E1_GTXC</text>
<text x="15.5" y="65.3">E1_TXEN</text>
<text x="15.5" y="63.6">E1_TXC</text>
<text x="32.8" y="60.6">E1_GTXC</text>
<text x="32.8" y="64.4">E1_TXEN</text>
<text x="32.8" y="62.5">E1_TXC</text>
<text x="5.8" y="67.2">3</text>
<text x="5.8" y="71.1">3</text>
<text x="15.5" y="67.2">E1_TXER</text>
<text x="15.5" y="71.1">E1_TXD0</text>
<text x="32.8" y="70.1">E1_TXD0</text>
<text x="32.8" y="66.3">E1_TXER</text>
<text x="5.8" y="73">3</text>
<text x="5.8" y="74.9">3</text>
<text x="5.8" y="76.8">3</text>
<text x="15.5" y="73">E1_TXD1</text>
<text x="15.5" y="74.9">E1_TXD2</text>
<text x="15.5" y="76.8">E1_TXD3</text>
<text x="32.8" y="72">E1_TXD1</text>
<text x="32.8" y="75.8">E1_TXD3</text>
<text x="32.8" y="73.9">E1_TXD2</text>
<text x="32.8" y="77.7">E1_TXD4</text>
<text x="5.8" y="78.7">3</text>
<text x="5.8" y="80.6">3</text>
<text x="5.8" y="82.5">3</text>
<text x="15.5" y="78.7">E1_TXD4</text>
<text x="15.5" y="80.6">E1_TXD5</text>
<text x="15.5" y="82.5">E1_TXD6</text>
<text x="32.8" y="79.6">E1_TXD5</text>
<text x="32.8" y="83.4">E1_TXD7</text>
<text x="32.8" y="81.5">E1_TXD6</text>
<text x="130" y="79.6">E1_MDI2_N</text>
<text x="130" y="81.5">E1_MDI2_P</text>
<text x="5.8" y="84.4">3</text>
<text x="15.5" y="84.4">E1_TXD7</text>
<text x="32.8" y="89.2">E1_RXC</text>
<text x="130" y="87.2">E1_MDI1_P</text>
<text x="130" y="85.3">E1_MDI1_N</text>
<text x="5.8" y="90.1">3</text>
<text x="5.8" y="92">3</text>
<text x="5.8" y="93.9">3</text>
<text x="15.3" y="90.3">E1_RXC</text>
<text x="15.3" y="92.2">E1_RXDV</text>
<text x="15.3" y="94.1">E1_RXER</text>
<text x="32.8" y="91.1">E1_RXDV</text>
<text x="32.8" y="93">E1_RXER</text>
<text x="130" y="93">E1_MDI0_P</text>
<text x="130" y="91.1">E1_MDI0_N</text>
<text x="5.8" y="97.7">3</text>
<text x="5.8" y="99.6">3</text>
<text x="5.8" y="101.5">3</text>
<text x="15.3" y="97.9">E1_RXD0</text>
<text x="15.3" y="99.8">E1_RXD1</text>
<text x="15.3" y="101.7">E1_RXD2</text>
<text x="32.8" y="98.7">E1_RXD1</text>
<text x="32.8" y="100.6">E1_RXD2</text>
<text x="32.8" y="96.8">E1_RXD0</text>
<text x="5.8" y="103.4">3</text>
<text x="5.8" y="105.3">3</text>
<text x="5.8" y="107.3">3</text>
<text x="15.3" y="103.6">E1_RXD3</text>
<text x="15.3" y="105.5">E1_RXD4</text>
<text x="15.3" y="107.4">E1_RXD5</text>
<text x="32.8" y="102.5">E1_RXD3</text>
<text x="32.8" y="106.3">E1_RXD5</text>
<text x="32.8" y="104.4">E1_RXD4</text>
<text x="5.8" y="109.2">3</text>
<text x="5.8" y="111.1">3</text>
<text x="15.3" y="109.3">E1_RXD6</text>
<text x="15.3" y="111.3">E1_RXD7</text>
<text x="32.8" y="110.1">E1_RXD7</text>
<text x="32.8" y="108.2">E1_RXD6</text>
<text x="5.8" y="116.8">3</text>
<text x="5.8" y="114.9">3</text>
<text x="15.3" y="117">E1_CRS</text>
<text x="15.3" y="115.1">E1_COL</text>
<text x="32.8" y="119.6">E1_RESET</text>
<text x="32.8" y="115.8">E1_CRS</text>
<text x="5.8" y="120.6">3</text>
<text x="14.5" y="120.6">E1_RESET</text>
<text x="63.3" y="163.4">E1_AD0/LED0 R82</text>
<text x="63.3" y="167.3">E1_AD1/LED1 R89</text>
<text x="187.1" y="167.3">E1_RXD5</text>
<text x="63.3" y="171.1">E1_RXDV</text>
<text x="187.1" y="169.2">E1_RXD6</text>
</g>
<g font-size="1.9" fill="#004080">
<text x="77.2" y="56.1">MDC</text>
<text x="77.2" y="58">MDIO</text>
<text x="84.7" y="58.4" transform="rotate(-90 84.7 58.4)">VDDREG</text>
<text x="88.5" y="59.2" transform="rotate(-90 88.5 59.2)">REG_OUT</text>
<text x="92.3" y="57.9" transform="rotate(-90 92.3 57.9)">AVDD33</text>
<text x="94.3" y="57.9" transform="rotate(-90 94.3 57.9)">AVDD33</text>
<text x="98.1" y="57.9" transform="rotate(-90 98.1 57.9)">DVDD33</text>
<text x="100" y="57.9" transform="rotate(-90 100 57.9)">DVDD33</text>
<text x="101.9" y="57.9" transform="rotate(-90 101.9 57.9)">DVDD33</text>
<text x="103.8" y="57.9" transform="rotate(-90 103.8 57.9)">DVDD33</text>
<text x="107.6" y="57.9" transform="rotate(-90 107.6 57.9)">AVDD10</text>
<text x="109.5" y="57.9" transform="rotate(-90 109.5 57.9)">AVDD10</text>
<text x="111.4" y="57.9" transform="rotate(-90 111.4 57.9)">AVDD10</text>
<text x="115.2" y="57.9" transform="rotate(-90 115.2 57.9)">DVDD10</text>
<text x="117.1" y="57.9" transform="rotate(-90 117.1 57.9)">DVDD10</text>
<text x="252.5" y="59.9">LD1_K</text>
<text x="252.5" y="58">LD2_A</text>
<text x="252.5" y="56.1">LD2_K</text>
<text x="277.1" y="59.2" transform="rotate(-90 277.1 59.2)">CASE</text>
<text x="77.2" y="61.8">GTX_CLK</text>
<text x="77.2" y="65.6">TXEN</text>
<text x="77.2" y="63.7">TXCLK</text>
<text x="107.9" y="63.7">LED0_PHYAD0</text>
<text x="107.9" y="65.6">LED1_PHYAD1</text>
<text x="252.5" y="65.6">TRD3-</text>
<text x="252.5" y="61.8">LD1_A</text>
<text x="77.2" y="71.4">TXD0</text>
<text x="77.2" y="67.5">TXER</text>
<text x="116.4" y="67.5">LED2</text>
<text x="252.5" y="69.4">TRD3+</text>
<text x="77.2" y="73.3">TXD1</text>
<text x="77.2" y="75.2">TXD2</text>
<text x="77.2" y="77.1">TXD3</text>
<text x="114.1" y="77.1">MDI[3]+</text>
<text x="114.5" y="75.2">MDI[3]-</text>
<text x="252.5" y="77.1">TRD2+</text>
<text x="252.5" y="73.3">TRD2-</text>
<text x="77.2" y="79">TXD4</text>
<text x="77.2" y="80.9">TXD5</text>
<text x="77.2" y="82.8">TXD6</text>
<text x="114.1" y="82.8">MDI[2]+</text>
<text x="114.5" y="80.9">MDI[2]-</text>
<text x="252.5" y="80.9">CT</text>
<text x="77.2" y="84.7">TXD7</text>
<text x="114.1" y="88.5">MDI[1]+</text>
<text x="114.5" y="86.6">MDI[1]-</text>
<text x="252.5" y="88.5">TRD1-</text>
<text x="77.2" y="92.3">RXDV/PHY_AD2</text>
<text x="77.2" y="90.4">RXCLK</text>
<text x="77.2" y="94.2">RXER_AN1</text>
<text x="114.1" y="94.2">MDI[0]+</text>
<text x="114.5" y="92.3">MDI[0]-</text>
<text x="252.5" y="92.3">TRD1+</text>
<text x="77.2" y="98">RXD0</text>
<text x="77.2" y="99.9">RXD1</text>
<text x="77.2" y="101.8">RXD2</text>
<text x="112.3" y="101.8">CKXTAL1</text>
<text x="112.3" y="99.9">CKXTAL2</text>
<text x="252.5" y="99.9">TRD0+</text>
<text x="252.5" y="96.1">TRD0-</text>
<text x="263.8" y="101.9" transform="rotate(-90 263.8 101.9)">M5</text>
<text x="265.7" y="101.9" transform="rotate(-90 265.7 101.9)">M4</text>
<text x="271.4" y="101.9" transform="rotate(-90 271.4 101.9)">M2</text>
<text x="273.3" y="101.9" transform="rotate(-90 273.3 101.9)">M1</text>
<text x="77.2" y="103.7">RXD3</text>
<text x="77.2" y="105.6">RXD4/SELRGV</text>
<text x="77.2" y="107.5">RXD5/TXDLY</text>
<text x="114.4" y="105.6">CLK125</text>
<text x="77.2" y="109.5">RXD6/RXDLY</text>
<text x="77.2" y="111.4">RXD7_AN0</text>
<text x="117.1" y="113.3">PME</text>
<text x="77.2" y="115.2">COL/mode</text>
<text x="77.2" y="117.1">CRS</text>
<text x="111.8" y="115.2">ENSWREG</text>
<text x="116.3" y="119">RSET</text>
<text x="77.2" y="120.9">PHYRSTB</text>
<text x="77.2" y="124.7">INT</text>
<text x="92.3" y="126.7" transform="rotate(-90 92.3 126.7)">GND</text>
<text x="94.3" y="126.7" transform="rotate(-90 94.3 126.7)">GND</text>
<text x="96.2" y="126.7" transform="rotate(-90 96.2 126.7)">GND</text>
<text x="101.9" y="126.7" transform="rotate(-90 101.9 126.7)">EGND</text>
<text x="111.4" y="126.7" transform="rotate(-90 111.4 126.7)">NC1</text>
<text x="113.3" y="126.7" transform="rotate(-90 113.3 126.7)">NC2</text>
</g>
<text font-size="1.9" fill="#00f" x="283.9" y="203.7">1.0</text>
<g font-size="1.7">
<text x="22.9" y="10.7">Place near VDDREG</text>
<text x="279.3" y="48">R0603</text>
<text x="219.1" y="195.9">Title</text>
<text x="219.1" y="201.6">Size</text>
<text x="226.7" y="201.6">Document Number</text>
<text x="282" y="201.6">Rev</text>
<text x="219.1" y="207.3">Date:</text>
<text x="257.2" y="207.3">Sheet</text>
<text x="272.5" y="207.3">of</text>
</g>
<g font-size="1.7" fill="#f00">
<text x="105.2" y="7.2">E1_REGOUT L5</text>
<text x="183.3" y="7.2">E1_ADVDD10</text>
<text x="183.3" y="22.5">E1_DVDD10</text>
<text x="130" y="64.4">E1_AD1/LED1</text>
<text x="130" y="62.5">E1_AD0/LED0</text>
<text x="130" y="73.9">E1_MDI3_N</text>
<text x="130" y="75.8">E1_MDI3_P</text>
<text x="32.8" y="113.9">E1_COL</text>
<text x="128.1" y="113.9">E1_ENSWREG</text>
<text x="128.1" y="112">E1_PME</text>
<text x="230.9" y="167.3">E1_COL</text>
<text x="27.1" y="171.1">E1_ENSWREG</text>
<text x="27.1" y="169.2">E1_PME</text>
<text x="109" y="171.1">E1_RXD4</text>
<text x="141.4" y="171.1">E1_RXD7</text>
<text x="141.4" y="173">E1_RXER</text>
</g>
<text font-size="1.7" fill="#000080" x="255.3" y="53">J6</text>
<g font-size="1.7" fill="#00f">
<text x="270" y="59.2" transform="rotate(180 270 59.2)">Green</text>
<text x="270.5" y="55.4" transform="rotate(180 270.5 55.4)">Yellow</text>
<text x="281.6" y="64" transform="rotate(180 281.6 64)">8</text>
<text x="281.6" y="71.6" transform="rotate(180 281.6 71.6)">5</text>
<text x="281.6" y="68" transform="rotate(180 281.6 68)">7</text>
<text x="281.6" y="75.6" transform="rotate(180 281.6 75.6)">4</text>
<text x="281.6" y="86.9" transform="rotate(180 281.6 86.9)">6</text>
<text x="281.6" y="94.5" transform="rotate(180 281.6 94.5)">2</text>
<text x="281.6" y="90.9" transform="rotate(180 281.6 90.9)">3</text>
<text x="281.6" y="98.5" transform="rotate(180 281.6 98.5)">1</text>
</g>
<g font-size="1.4">
<text x="30.5" y="1.4">5</text>
<text x="87.7" y="1.4">4</text>
<text x="144.8" y="1.4">3</text>
<text x="202" y="1.4">2</text>
<text x="259.1" y="1.4">1</text>
<text x=".5" y="28.9">D</text>
<text x="288.2" y="28.9">D</text>
<text x=".5" y="80.3">C</text>
<text x="288.2" y="80.3">C</text>
<text x=".5" y="131.7">B</text>
<text x="288.2" y="131.7">B</text>
<text x=".5" y="183.2">A</text>
<text x="288.2" y="183.2">A</text>
<text x="30.5" y="209.1">5</text>
<text x="87.7" y="209.1">4</text>
<text x="144.8" y="209.1">3</text>
<text x="202" y="209.1">2</text>
<text x="259.1" y="209.1">1</text>
</g>
</svg>
